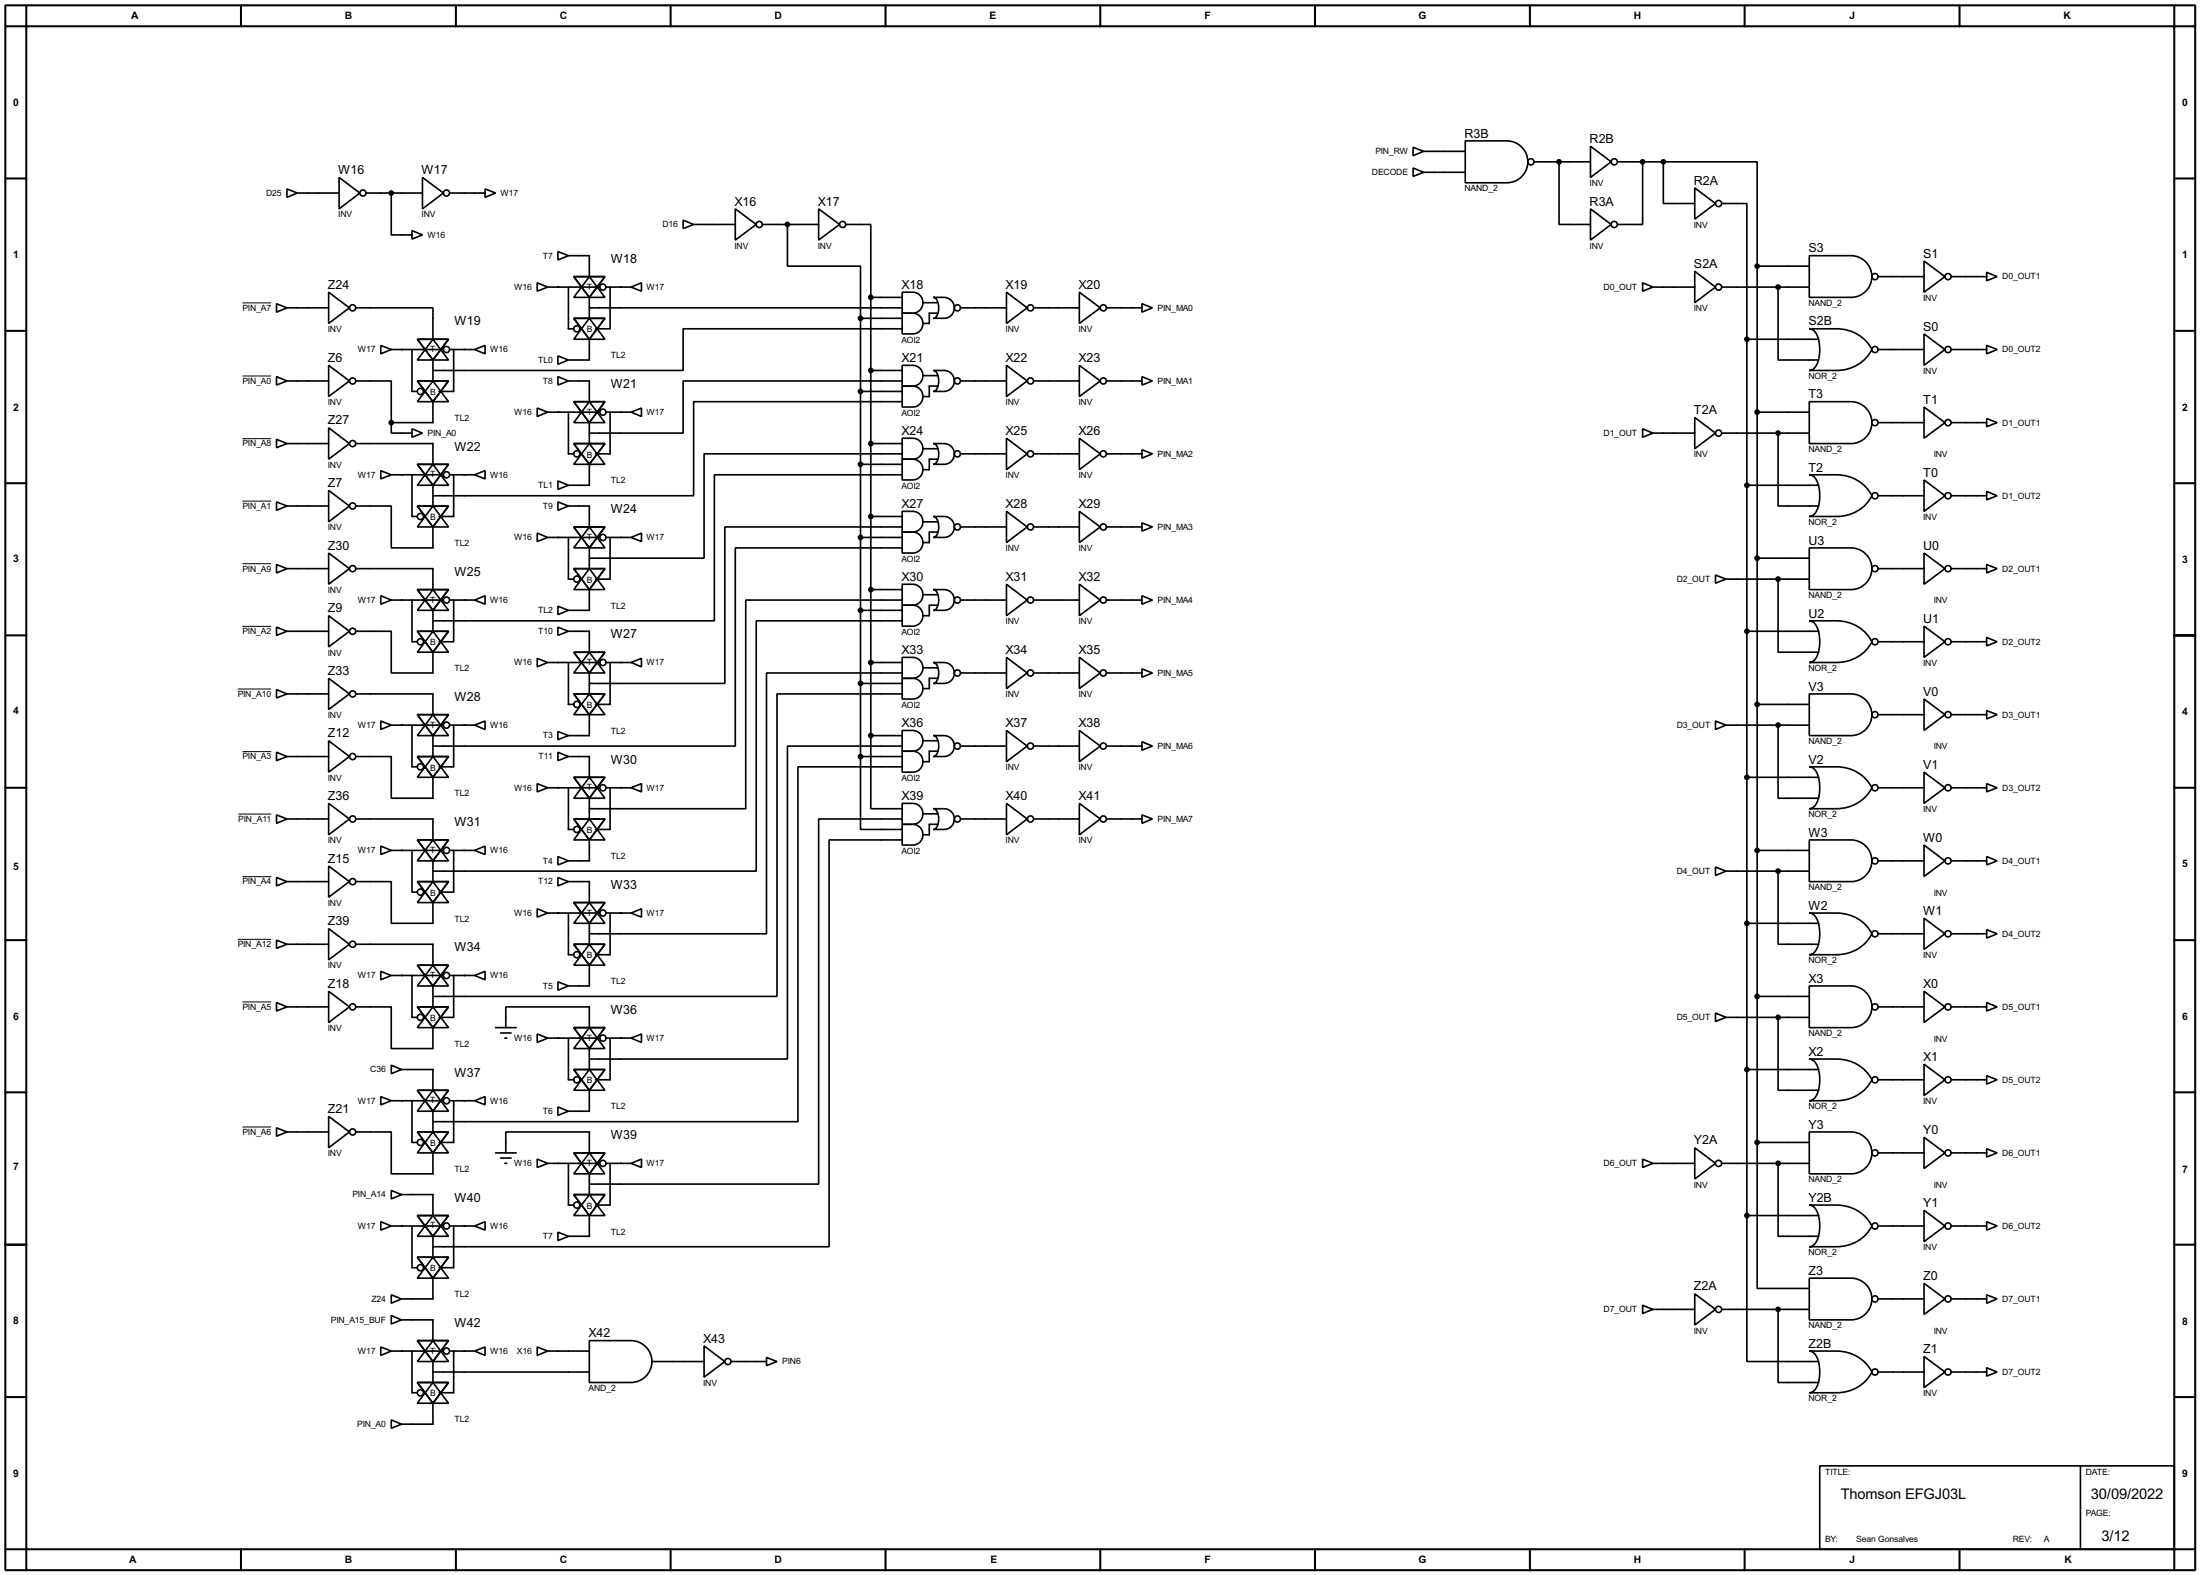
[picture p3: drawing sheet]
<svg xmlns="http://www.w3.org/2000/svg" width="536mm" height="383mm" viewBox="0 0 536 383" stroke-linecap="round" stroke-linejoin="round" font-family="sans-serif">
<g fill="none" stroke="#000" stroke-width=".5">
<path d="M1.3 1.3h533.4v381h-533.4zM6.4 6.4h523.2v370.8h-523.2zM6.4 1.3v5.1h-5.1M58.7 1.3v5.1M111.1 1.3v5.1M163.4 1.3v5.1M215.7 1.3v5.1M268 1.3v5.1M320.3 1.3v5.1M372.7 1.3v5.1M425 1.3v5.1M477.3 1.3v5.1"/>
<path d="M529.6 1.3v5.1h5.1M1.3 43.5h5.1M529.6 43.5h5.1M1.3 80.6h5.1M529.6 80.6h5.1M1.3 117.7h5.1M529.6 117.7h5.1M1.3 154.7h5.1M529.6 154.7h5.1M1.3 191.8h5.1M529.6 191.8h5.1M1.3 228.9h5.1"/>
<path d="M529.6 228.9h5.1M1.3 266h5.1M529.6 266h5.1M1.3 303.1h5.1M529.6 303.1h5.1M1.3 340.2h5.1M529.6 340.2h5.1M1.3 377.2h5.1v5.1M58.7 377.2v5.1M111.1 377.2v5.1M163.4 377.2v5.1M215.7 377.2v5.1"/>
<path d="M268 377.2v5.1M320.3 377.2v5.1M372.7 377.2v5.1M425 377.2v5.1M477.3 377.2v5.1M534.7 377.2h-5.1v5.1"/>
</g>
<g fill="none" stroke="#000" stroke-width=".4">
<path d="M344.2 35.9l2.6 1-2.6 1zM346.8 36.9h10.1M356.9 34.3h10.2a5.1 5.1 0 0 1 5.1 5.1 5.1 5.1 0 0 1-5.1 5.1h-10.2zM373.7 39.4h13.7M379.8 39.4v15.3h7.6M387.4 35.6l5.1 3.8-5.1 3.8zM394 39.4h11.2M400.1 39.4v15.3h-6.1M405.2 39.4v10.2h7.6M405.2 39.4h22.8v25.4M69.9 46l2.5 1-2.5 1.1zM72.4 47h10.2"/>
<path d="M82.6 43.2l5.1 3.8-5.1 3.9zM89.2 47h13.7M95.3 47v10.2h5.1M100.4 56.2l2.5 1-2.5 1zM102.9 43.2l5.1 3.8-5.1 3.9zM109.5 47h8.7M118.2 46l2.5 1-2.5 1.1zM166.4 53.6l2.6 1.1-2.6 1zM169 54.7h10.1M179.1 50.9l5.1 3.8-5.1 3.8zM185.7 54.7h13.7M191.8 54.7v10.1h17.8v12.7"/>
<path d="M199.4 50.9l5.1 3.8-5.1 3.8zM206 54.7h6.1v17.7M344.2 40.9l2.6 1.1-2.6 1zM346.8 42h10.1M387.4 50.9l5.1 3.8-5.1 3.8zM412.8 45.8l5.1 3.8-5.1 3.8zM419.4 49.6h6.1v33M67.4 74l2.5 1-2.5 1zM69.9 75h10.2M80.1 71.2l5 3.8-5 3.8zM86.7 75h18.8v7.6M130.9 68.9l2.5 1-2.5 1z"/>
<path d="M133.4 69.9h12.7M135.9 61.3l2.6 1-2.6 1zM138.5 62.3h5.1v5.1M138.5 69.9v10.2h1.3M139.8 67.4h7.6l-3.8 5zM139.8 77.5h7.6l-3.8 5.1zM143.6 67.4l3.8 5h-7.6zM143.6 77.5l3.8 5.1h-7.6zM143.6 75h76.2M143.6 72.4v5.1M147.6 69.9h6.1M148.6 69.9v10.2h-3.5"/>
<path d="M153.7 69.9l2.6-1v2zM209.6 77.5h10.2M209.6 77.5v106.7M212.1 72.4h7.7M212.1 72.4v106.7M219.8 71.2a5 5 0 0 1 4.1 .5 2.57 2.57 0 0 1 .8 2.8 2.57 2.57 0 0 1-2.4 1.8h-2.5zM219.8 76.3a5 5 0 0 1 4.1 .5 2.54 2.54 0 0 1 .8 2.8 2.54 2.54 0 0 1-2.4 1.7h-2.5zM224.8 73.7h3.6M227.4 72.4a5 5 0 0 1 4.1 .6 2.55 2.55 0 0 1 .8 2.8 2.55 2.55 0 0 1-2.4 1.7h-2.5a2.26 2.26 0 0 0 1.3-2.5 2.3 2.3 0 0 0-1.3-2.6zM228.4 76.3h-2v2.5h-1.6M234 75h11.2M245.2 71.2l5 3.8-5 3.8z"/>
<path d="M251.8 75h11.1M262.9 71.2l5.1 3.8-5.1 3.8zM269.5 75h8.7M278.2 74l2.5 1-2.5 1zM400.1 68.9l2.5 1-2.5 1zM402.6 69.9h10.2M412.8 66.1l5.1 3.8-5.1 3.8zM419.4 69.9h21.3M428 64.8h12.7M428 64.8v213.4M433.1 69.9v17.8h9.9M440.7 62.3h10.2a5.1 5.1 0 0 1 5.1 5 5.1 5.1 0 0 1-5.1 5.1h-10.2z"/>
<path d="M457.5 67.4h11.2M468.7 63.6l5.1 3.8-5.1 3.8zM475.3 67.4h8.6M483.9 66.3l2.6 1.1-2.6 1zM67.4 91.7l2.5 1.1-2.5 1zM69.9 92.8h10.2M80.1 89l5 3.8-5 3.8zM86.7 92.8h8.6v10.1M92.8 84.1l2.5 1-2.5 1.1zM95.3 85.1h12.7M100.4 85.1v10.2h1.3M101.7 82.6h7.6l-3.8 5.1z"/>
<path d="M101.7 92.8h7.6l-3.8 5zM105.5 82.6l3.8 5.1h-7.6zM105.5 92.8l3.8 5h-7.6zM105.5 97.8v5.1h-10.2M105.5 87.7v5.1M109.5 85.1h6.1M110.5 85.1v10.2h-3.5M115.6 85.1l2.6-1v2.1zM130.9 99.4l2.5 1-2.5 1zM135.9 86.7l2.6 1-2.6 1zM135.9 91.7l2.6 1.1-2.6 1zM138.5 92.8h5.1v5"/>
<path d="M139.8 97.8h7.6l-3.8 5.1zM143.6 97.8l3.8 5.1h-7.6zM143.6 82.6v5.1h-5.1M209.6 95.3h10.2M212.1 90.2h7.7M219.8 89a5 5 0 0 1 4.1 .5 2.54 2.54 0 0 1 .8 2.8 2.54 2.54 0 0 1-2.4 1.7h-2.5zM219.8 94a5 5 0 0 1 4.1 .5 2.57 2.57 0 0 1 .8 2.9 2.57 2.57 0 0 1-2.4 1.7h-2.5zM219.8 97.8h-50.8v22.9h-63.5M219.8 80.1h-53.4v10.1h-60.9M219.8 92.8h-53.4v12.7h-22.8M224.8 91.5h3.6M227.4 90.2a5.1 5.1 0 0 1 4.1 .5 2.57 2.57 0 0 1 .8 2.9 2.57 2.57 0 0 1-2.4 1.7h-2.5a2.3 2.3 0 0 0 1.3-2.5 2.26 2.26 0 0 0-1.3-2.6z"/>
<path d="M228.4 94h-2v2.6h-1.6M234 92.8h11.2M245.2 89l5 3.8-5 3.8zM251.8 92.8h11.1M262.9 89l5.1 3.8-5.1 3.8zM269.5 92.8h8.7M278.2 91.7l2.5 1.1-2.5 1zM425.5 82.6h17.5M425.5 82.6v213.4M440.7 80.1h6.6a9.5 9.5 0 0 1 8.7 5 9.5 9.5 0 0 1-8.7 5.1h-6.6a3.2 3.2 0 0 0 2.4-3.1 7.7 7.7 0 0 0-1.3-6.6zM440.7 97.8h10.2a5.1 5.1 0 0 1 5.1 5.1 5.1 5.1 0 0 1-5.1 5.1h-10.2zM457.5 85.1h11.2"/>
<path d="M468.7 81.3l5.1 3.8-5.1 3.9zM468.7 99.1l5.1 3.8-5.1 3.8zM475.3 85.1h8.6M483.9 84.1l2.6 1-2.6 1.1zM67.4 107l2.5 1-2.5 1zM69.9 108h10.2M80.1 104.2l5 3.8-5 3.8zM80.1 119.4l5 3.8-5 3.9zM86.7 108h18.8v5.1M92.8 114.6l2.5 1-2.5 1zM95.3 102.9v2.6h5.1M95.3 115.6h12.7"/>
<path d="M100.4 104.4l2.5 1.1-2.5 1zM100.4 115.6v10.2h1.3M101.7 113.1h7.6l-3.8 5.1zM105.5 113.1l3.8 5.1h-7.6zM105.5 118.2v5M109.5 115.6h6.1M110.5 115.6v10.2h-3.5M115.6 115.6l2.6-1v2zM133.4 100.4h12.7M135.9 117.1l2.6 1.1-2.6 1zM138.5 100.4v10.1h1.3M139.8 108h7.6l-3.8 5.1z"/>
<path d="M143.6 108l3.8 5.1h-7.6zM143.6 113.1v5.1h-5.1M143.6 102.9v5.1M147.6 100.4h6.1M148.6 100.4v10.1h-3.5M153.7 100.4l2.6-1v2zM209.6 113.1h10.2M212.1 108h7.7M219.8 106.7a5 5 0 0 1 4.1 .5 2.57 2.57 0 0 1 .8 2.9 2.57 2.57 0 0 1-2.4 1.7h-2.5zM219.8 111.8a5 5 0 0 1 4.1 .5 2.53 2.53 0 0 1 .8 2.9 2.53 2.53 0 0 1-2.4 1.7h-2.5zM219.8 115.6h-45.8v35.6h-68.5M219.8 110.5h-48.3v25.4h-27.9"/>
<path d="M224.8 109.3h3.6M227.4 108a5.2 5.2 0 0 1 4.1 .5 2.54 2.54 0 0 1 .8 2.9 2.54 2.54 0 0 1-2.4 1.7h-2.5a2.26 2.26 0 0 0 1.3-2.6 2.23 2.23 0 0 0-1.3-2.5zM228.4 111.8h-2v2.6h-1.6M234 110.5h11.2M245.2 106.7l5 3.8-5 3.9zM251.8 110.5h11.1M262.9 106.7l5.1 3.8-5.1 3.9zM269.5 110.5h8.7M278.2 109.5l2.5 1-2.5 1.1zM400.1 104.4l2.5 1.1-2.5 1zM402.6 105.5h10.2M412.8 101.7l5.1 3.8-5.1 3.8z"/>
<path d="M419.4 105.5h21.3M425.5 118.2h17.5M428 100.4h12.7M433.1 105.5v17.7h9.9M440.7 115.6h6.6a9.5 9.5 0 0 1 8.7 5.1 9.5 9.5 0 0 1-8.7 5.1h-6.6a3.2 3.2 0 0 0 2.4-3.2 7.8 7.8 0 0 0-1.3-6.6zM457.5 102.9h11.2M468.7 116.9l5.1 3.8-5.1 3.8zM475.3 102.9h8.6M483.9 101.9l2.6 1-2.6 1zM483.9 119.7l2.6 1-2.6 1zM67.4 137.5l2.5 1-2.5 1zM67.4 122.2l2.5 1-2.5 1.1z"/>
<path d="M69.9 138.5h10.2M69.9 123.2h10.2M80.1 134.7l5 3.8-5 3.8zM86.7 123.2h8.6v10.2h10.2v-5.1M86.7 138.5h18.8v5.1M101.7 123.2h7.6l-3.8 5.1zM105.5 123.2l3.8 5.1h-7.6zM130.9 129.8l2.5 1.1-2.5 1zM133.4 130.9h12.7M135.9 122.2l2.6 1-2.6 1.1zM138.5 123.2h5.1v5.1M138.5 130.9v10.1h1.3"/>
<path d="M139.8 128.3h7.6l-3.8 5.1zM139.8 138.5h7.6l-3.8 5.1zM143.6 128.3l3.8 5.1h-7.6zM143.6 138.5l3.8 5.1h-7.6zM143.6 133.4v5.1M147.6 130.9h6.1M148.6 130.9v10.1h-3.5M153.7 130.9l2.6-1.1v2.1zM209.6 130.9h10.2M212.1 125.8h7.7M219.8 124.5a5 5 0 0 1 4.1 .5 2.53 2.53 0 0 1 .8 2.9 2.53 2.53 0 0 1-2.4 1.7h-2.5zM219.8 129.6a4.9 4.9 0 0 1 4.1 .5 2.56 2.56 0 0 1 .8 2.8 2.56 2.56 0 0 1-2.4 1.8h-2.5z"/>
<path d="M219.8 133.4h-40.7v48.3h-73.6M219.8 128.3h-43.2v38.1h-33M224.8 127.1h3.6M227.4 125.8a5.1 5.1 0 0 1 4.1 .5 2.56 2.56 0 0 1 .8 2.8 2.56 2.56 0 0 1-2.4 1.8h-2.5a2.26 2.26 0 0 0 1.3-2.6 2.26 2.26 0 0 0-1.3-2.5zM228.4 129.6h-2v2.5h-1.6M234 128.3h11.2M245.2 124.5l5 3.8-5 3.8zM251.8 128.3h11.1M262.9 124.5l5.1 3.8-5.1 3.8zM269.5 128.3h8.7M278.2 127.3l2.5 1-2.5 1zM428 135.9h12.7"/>
<path d="M440.7 133.4h10.2a5.1 5.1 0 0 1 5.1 5.1 5.1 5.1 0 0 1-5.1 5.1h-10.2zM457.5 120.7h11.2M457.5 138.5h11.2M468.7 134.7l5.1 3.8-5.1 3.8zM475.3 120.7h8.6M475.3 138.5h8.6M483.9 137.5l2.6 1-2.6 1zM67.4 152.7l2.5 1-2.5 1zM69.9 153.7h10.2M80.1 149.9l5 3.8-5 3.8zM86.7 153.7h8.6v10.2h10.2v-5.1M92.8 145.1l2.5 1-2.5 1z"/>
<path d="M95.3 146.1h12.7M100.4 146.1v10.2h1.3M101.7 143.6h7.6l-3.8 5zM101.7 153.7h7.6l-3.8 5.1zM105.5 143.6l3.8 5h-7.6zM105.5 153.7l3.8 5.1h-7.6zM105.5 148.6v5.1M109.5 146.1h6.1M110.5 146.1v10.2h-3.5M115.6 146.1l2.6-1v2zM135.9 147.6l2.6 1-2.6 1.1zM135.9 152.7l2.6 1-2.6 1z"/>
<path d="M138.5 153.7h5.1v5.1M139.8 158.8h7.6l-3.8 5.1zM143.6 158.8l3.8 5.1h-7.6zM143.6 143.6v5h-5.1M209.6 148.6h10.2M212.1 143.6h7.7M219.8 142.3a4.9 4.9 0 0 1 4.1 .5 2.56 2.56 0 0 1 .8 2.8 2.56 2.56 0 0 1-2.4 1.8h-2.5zM219.8 147.4a5 5 0 0 1 4.1 .5 2.57 2.57 0 0 1 .8 2.8 2.57 2.57 0 0 1-2.4 1.8h-2.5zM219.8 151.2h-35.6v60.9h-78.7M219.8 146.1h-38.1v50.8h-38.1M224.8 144.8h3.6M227.4 143.6a5.1 5.1 0 0 1 4.1 .5 2.53 2.53 0 0 1 .8 2.8 2.53 2.53 0 0 1-2.4 1.7h-2.5a2.23 2.23 0 0 0 1.3-2.5 2.26 2.26 0 0 0-1.3-2.5z"/>
<path d="M228.4 147.4h-2v2.5h-1.6M234 146.1h11.2M245.2 142.3l5 3.8-5 3.8zM251.8 146.1h11.1M262.9 142.3l5.1 3.8-5.1 3.8zM269.5 146.1h8.7M278.2 145.1l2.5 1-2.5 1zM417.9 140l2.5 1-2.5 1zM420.4 141h20.3M425.5 153.7h17.5M433.1 141v17.8h9.9M440.7 151.2h6.6a9.5 9.5 0 0 1 8.7 5.1 9.5 9.5 0 0 1-8.7 5h-6.6a3.1 3.1 0 0 0 2.4-3.1 7.8 7.8 0 0 0-1.3-6.6z"/>
<path d="M457.5 156.3h11.2M468.7 152.5l5.1 3.8-5.1 3.8zM475.3 156.3h8.6M483.9 155.2l2.6 1.1-2.6 1zM67.4 167.9l2.5 1.1-2.5 1zM69.9 169h10.2M80.1 165.2l5 3.8-5 3.8zM86.7 169h18.8v5M92.8 175.6l2.5 1-2.5 1zM95.3 176.6h12.7M100.4 176.6v10.1h1.3M101.7 174h7.6l-3.8 5.1z"/>
<path d="M105.5 174l3.8 5.1h-7.6zM105.5 179.1v5.1M109.5 176.6h6.1M110.5 176.6v10.1h-3.5M115.6 176.6l2.6-1v2zM130.9 160.3l2.5 1-2.5 1.1zM133.4 161.3h12.7M135.9 178.1l2.6 1-2.6 1zM138.5 161.3v10.2h1.3M139.8 169h7.6l-3.8 5zM143.6 169l3.8 5h-7.6zM143.6 174v5.1h-5.1"/>
<path d="M143.6 163.9v5.1M147.6 161.3h6.1M148.6 161.3v10.2h-3.5M153.7 161.3l2.6-1v2.1zM209.6 166.4h10.2M212.1 179.1v17.8h7.7M212.1 161.3h7.7M212.1 179.1h7.7M219.8 160.1a5 5 0 0 1 4.1 .5 2.57 2.57 0 0 1 .8 2.8 2.57 2.57 0 0 1-2.4 1.8h-2.5zM219.8 165.2a5 5 0 0 1 4.1 .5 2.54 2.54 0 0 1 .8 2.8 2.54 2.54 0 0 1-2.4 1.7h-2.5zM219.8 177.9a5 5 0 0 1 4.1 .5 2.54 2.54 0 0 1 .8 2.8 2.54 2.54 0 0 1-2.4 1.7h-2.5zM219.8 169h-30.5v73.6h-83.8"/>
<path d="M219.8 163.9h-33.1v63.5h-43.1M224.8 162.6h3.6M227.4 161.3a5 5 0 0 1 4.1 .6 2.55 2.55 0 0 1 .8 2.8 2.55 2.55 0 0 1-2.4 1.7h-2.5a2.26 2.26 0 0 0 1.3-2.5 2.3 2.3 0 0 0-1.3-2.6zM227.4 179.1a5.1 5.1 0 0 1 4.1 .5 2.57 2.57 0 0 1 .8 2.9 2.57 2.57 0 0 1-2.4 1.7h-2.5a2.3 2.3 0 0 0 1.3-2.5 2.26 2.26 0 0 0-1.3-2.6zM228.4 165.2h-2v2.5h-1.6M234 163.9h11.2M245.2 160.1l5 3.8-5 3.8zM245.2 177.9l5 3.8-5 3.8zM251.8 163.9h11.1M262.9 160.1l5.1 3.8-5.1 3.8zM262.9 177.9l5.1 3.8-5.1 3.8zM269.5 163.9h8.7"/>
<path d="M278.2 162.9l2.5 1-2.5 1zM417.9 175.6l2.5 1-2.5 1zM420.4 176.6h20.3M428 171.5h12.7M433.1 176.6v17.8h9.9M440.7 169h10.2a5.1 5.1 0 0 1 5.1 5 5.1 5.1 0 0 1-5.1 5.1h-10.2zM457.5 174h11.2M468.7 170.2l5.1 3.8-5.1 3.9zM475.3 174h8.6M483.9 173l2.6 1-2.6 1.1zM67.4 198.4l2.5 1-2.5 1.1zM67.4 183.2l2.5 1-2.5 1z"/>
<path d="M69.9 199.4h10.2M69.9 184.2h10.2M80.1 195.6l5 3.8-5 3.9zM80.1 180.4l5 3.8-5 3.8zM86.7 184.2h8.6v10.2h10.2v-5.1M86.7 199.4h18.8v5.1M101.7 184.2h7.6l-3.8 5.1zM105.5 184.2l3.8 5.1h-7.6zM130.9 190.8l2.5 1-2.5 1zM133.4 191.8h12.7M135.9 183.2l2.6 1-2.6 1zM138.5 184.2h5.1v5.1"/>
<path d="M138.5 191.8v10.2h1.3M139.8 189.3h7.6l-3.8 5.1zM139.8 199.4h7.6l-3.8 5.1zM143.6 189.3l3.8 5.1h-7.6zM143.6 199.4l3.8 5.1h-7.6zM143.6 194.4v5M147.6 191.8h6.1M148.6 191.8v10.2h-3.5M153.7 191.8l2.6-1v2zM209.6 184.2v17.8h10.2M209.6 184.2h10.2M219.8 182.9a5 5 0 0 1 4.1 .5 2.57 2.57 0 0 1 .8 2.9 2.57 2.57 0 0 1-2.4 1.7h-2.5z"/>
<path d="M219.8 195.6a5 5 0 0 1 4.1 .5 2.57 2.57 0 0 1 .8 2.9 2.57 2.57 0 0 1-2.4 1.7h-2.5zM219.8 186.7h-25.4v86.4h-88.9M219.8 181.7h-28v76.2h-48.2M219.8 199.4h-20.4v88.9h-55.8M224.8 180.4h3.6M224.8 198.2h3.6M227.4 196.9a5.2 5.2 0 0 1 4.1 .5 2.54 2.54 0 0 1 .8 2.9 2.54 2.54 0 0 1-2.4 1.7h-2.5a2.26 2.26 0 0 0 1.3-2.6 2.23 2.23 0 0 0-1.3-2.5zM228.4 182.9h-2v2.6h-1.6M234 181.7h11.2M234 199.4h11.2M245.2 195.6l5 3.8-5 3.9zM251.8 181.7h11.1"/>
<path d="M251.8 199.4h11.1M262.9 195.6l5.1 3.8-5.1 3.9zM269.5 181.7h8.7M269.5 199.4h8.7M278.2 180.6l2.5 1.1-2.5 1zM278.2 198.4l2.5 1-2.5 1.1zM425.5 189.3h17.5M440.7 186.7h6.6a9.5 9.5 0 0 1 8.7 5.1 9.5 9.5 0 0 1-8.7 5.1h-6.6a3.2 3.2 0 0 0 2.4-3.1 7.8 7.8 0 0 0-1.3-6.7zM457.5 191.8h11.2M468.7 188l5.1 3.8-5.1 3.8zM475.3 191.8h8.6M483.9 190.8l2.6 1-2.6 1z"/>
<path d="M67.4 213.7l2.5 1-2.5 1zM69.9 214.7h10.2M80.1 210.9l5 3.8-5 3.8zM86.7 214.7h8.6v10.1h10.2v-5M92.8 206l2.5 1.1-2.5 1zM95.3 207.1h12.7M100.4 207.1v10.1h1.3M101.7 204.5h7.6l-3.8 5.1zM101.7 214.7h7.6l-3.8 5.1zM105.5 204.5l3.8 5.1h-7.6zM105.5 214.7l3.8 5.1h-7.6zM105.5 209.6v5.1"/>
<path d="M109.5 207.1h6.1M110.5 207.1v10.1h-3.5M115.6 207.1l2.6-1.1v2.1zM135.9 208.6l2.6 1-2.6 1zM135.9 213.7l2.6 1-2.6 1zM138.5 214.7h5.1v5.1M139.8 219.8h7.6l-3.8 5zM143.6 219.8l3.8 5h-7.6zM143.6 204.5v5.1h-5.1M219.8 200.7a5 5 0 0 1 4.1 .5 2.53 2.53 0 0 1 .8 2.9 2.53 2.53 0 0 1-2.4 1.7h-2.5zM219.8 204.5h-17.8v99.1h-96.5M228.4 200.7h-2v2.6h-1.6"/>
<path d="M417.9 211.1l2.5 1-2.5 1.1zM420.4 212.1h20.3M428 207.1h12.7M433.1 212.1v17.8h9.9M440.7 204.5h10.2a5.1 5.1 0 0 1 5.1 5.1 5.1 5.1 0 0 1-5.1 5.1h-10.2zM457.5 209.6h11.2M468.7 205.8l5.1 3.8-5.1 3.8zM475.3 209.6h8.6M483.9 208.6l2.6 1-2.6 1zM67.4 228.9l2.5 1-2.5 1zM69.9 229.9h10.2M80.1 226.1l5 3.8-5 3.8z"/>
<path d="M86.7 229.9h18.8v5.1M92.8 236.5l2.5 1-2.5 1.1zM95.3 237.5h12.7M100.4 237.5v10.2h1.3M101.7 235h7.6l-3.8 5.1zM105.5 235l3.8 5.1h-7.6zM109.5 237.5h6.1M110.5 237.5v10.2h-3.5M115.6 237.5l2.6-1v2.1zM130.9 221.3l2.5 1-2.5 1zM133.4 222.3h12.7M135.9 239.1l2.6 1-2.6 1z"/>
<path d="M138.5 222.3v10.2h1.3M139.8 229.9h7.6l-3.8 5.1zM143.6 229.9l3.8 5.1h-7.6zM143.6 235v5.1h-5.1M143.6 224.8v5.1M147.6 222.3h6.1M148.6 222.3v10.2h-3.5M153.7 222.3l2.6-1v2zM425.5 224.8h17.5M440.7 222.3h6.6a9.5 9.5 0 0 1 8.7 5.1 9.5 9.5 0 0 1-8.7 5.1h-6.6a3.2 3.2 0 0 0 2.4-3.2 7.7 7.7 0 0 0-1.3-6.6zM457.5 227.4h11.2M468.7 223.6l5.1 3.8-5.1 3.8z"/>
<path d="M475.3 227.4h8.6M483.9 226.4l2.6 1-2.6 1zM67.4 244.1l2.5 1.1-2.5 1zM69.9 245.2h10.2M80.1 241.4l5 3.8-5 3.8zM86.7 245.2h8.6v10.1h10.2v-5.1M95.3 259.4l2.5 1-2.5 1zM101.7 245.2h7.6l-3.8 5zM105.5 245.2l3.8 5h-7.6zM105.5 240.1v5.1M120.7 250.2h5.1M122 251.5h2.5"/>
<path d="M123 252.8h.5M123.2 250.2v-5h20.4v5M130.9 251.8l2.5 1-2.5 1zM133.4 252.8h12.7M138.5 252.8v10.1h1.3M139.8 250.2h7.6l-3.8 5.1zM143.6 250.2l3.8 5.1h-7.6zM143.6 255.3v5.1M147.6 252.8h6.1M148.6 252.8v10.1h-3.5M153.7 252.8l2.6-1v2zM417.9 246.7l2.5 1-2.5 1z"/>
<path d="M420.4 247.7h20.3M428 242.6h12.7M433.1 247.7v17.8h9.9M440.7 257.9h6.6a9.5 9.5 0 0 1 8.7 5 9.5 9.5 0 0 1-8.7 5.1h-6.6a3.2 3.2 0 0 0 2.4-3.1 7.7 7.7 0 0 0-1.3-6.6zM440.7 240.1h10.2a5.1 5.1 0 0 1 5.1 5 5.1 5.1 0 0 1-5.1 5.1h-10.2zM457.5 245.2h11.2M468.7 241.4l5.1 3.8-5.1 3.8zM468.7 259.1l5.1 3.8-5.1 3.9zM475.3 245.2h8.6M483.9 244.1l2.6 1.1-2.6 1zM67.4 274.6l2.5 1-2.5 1.1zM69.9 275.6h10.2"/>
<path d="M80.1 271.8l5 3.8-5 3.9zM86.7 275.6h8.6v10.2h10.2v-5.1M92.8 267l2.5 1-2.5 1zM95.3 268h12.7M97.8 260.4h7.7v5.1M100.4 268v10.2h1.3M101.7 265.5h7.6l-3.8 5.1zM101.7 275.6h7.6l-3.8 5.1zM105.5 265.5l3.8 5.1h-7.6zM105.5 275.6l3.8 5.1h-7.6zM105.5 270.6v5M109.5 268h6.1"/>
<path d="M110.5 268v10.2h-3.5M115.6 268l2.6-1v2zM135.9 269.5l2.6 1.1-2.6 1zM139.8 260.4h7.6l-3.8 5.1zM143.6 260.4l3.8 5.1h-7.6zM143.6 265.5v5.1h-5.1M412.8 279.5l5.1 3.8-5.1 3.8zM425.5 260.4h17.5M428 278.2v35.5h12.7M428 278.2h12.7M440.7 275.6h10.2a5.1 5.1 0 0 1 5.1 5.1 5.1 5.1 0 0 1-5.1 5.1h-10.2zM457.5 262.9h11.2"/>
<path d="M468.7 276.9l5.1 3.8-5.1 3.8zM475.3 262.9h8.6M483.9 261.9l2.6 1-2.6 1.1zM483.9 279.7l2.6 1-2.6 1zM92.8 297.5l2.5 1-2.5 1zM95.3 289.9l2.5 1-2.5 1zM95.3 298.5h12.7M97.8 290.9h7.7v5.1M100.4 298.5v10.2h1.3M101.7 296h7.6l-3.8 5zM105.5 296l3.8 5h-7.6zM109.5 298.5h6.1"/>
<path d="M110.5 298.5v10.2h-3.5M115.6 298.5l2.6-1v2zM120.7 280.7h5.1M122 282h2.5M123 283.3h.5M123.2 280.7v-5.1h20.4v5.1M130.9 282.2l2.5 1.1-2.5 1zM133.4 283.3h12.7M138.5 283.3v10.1h1.3M139.8 280.7h7.6l-3.8 5.1zM139.8 290.9h7.6l-3.8 5.1zM143.6 280.7l3.8 5.1h-7.6z"/>
<path d="M143.6 290.9l3.8 5.1h-7.6zM143.6 296v5h-5.1M143.6 285.8v5.1M147.6 283.3h6.1M148.6 283.3v10.1h-3.5M153.7 283.3l2.6-1.1v2.1zM400.1 282.2l2.5 1.1-2.5 1zM402.6 283.3h10.2M419.4 283.3h21.3M425.5 296v35.5h17.5M425.5 296h17.5M433.1 283.3v17.7h9.9"/>
<path d="M440.7 293.4h6.6a9.5 9.5 0 0 1 8.7 5.1 9.5 9.5 0 0 1-8.7 5.1h-6.6a3.2 3.2 0 0 0 2.4-3.2 7.8 7.8 0 0 0-1.3-6.6zM457.5 280.7h11.2M457.5 298.5h11.2M468.7 294.7l5.1 3.8-5.1 3.8zM475.3 280.7h8.6M475.3 298.5h8.6M483.9 297.5l2.6 1-2.6 1zM95.3 315.3l2.5 1-2.5 1zM101.7 306.1h7.6l-3.8 5.1zM105.5 306.1l3.8 5.1h-7.6zM105.5 311.2v5.1h-7.7M105.5 301v5.1"/>
<path d="M135.9 300l2.6 1-2.6 1.1zM400.1 317.8l2.5 1-2.5 1zM402.6 318.8h10.2M412.8 315l5.1 3.8-5.1 3.8zM419.4 318.8h21.3M433.1 318.8v17.8h9.9M440.7 311.2h10.2a5.1 5.1 0 0 1 5.1 5.1 5.1 5.1 0 0 1-5.1 5.1h-10.2zM457.5 316.3h11.2M468.7 312.5l5.1 3.8-5.1 3.8zM475.3 316.3h8.6M483.9 315.3l2.6 1-2.6 1zM92.8 328l2.5 1-2.5 1z"/>
<path d="M95.3 320.3l2.5 1.1-2.5 1zM95.3 329h12.7M97.8 321.4h7.7v5M100.4 329v10.1h1.3M101.7 326.4h7.6l-3.8 5.1zM101.7 336.6h7.6l-3.8 5.1zM105.5 326.4l3.8 5.1h-7.6zM105.5 336.6l3.8 5.1h-7.6zM105.5 334.1h38.1M105.5 331.5v5.1M109.5 329h6.1M110.5 329v10.1h-3.5"/>
<path d="M115.6 329l2.6-1v2zM130.9 328l2.5 1-2.5 1zM133.4 329h10.2M143.6 326.4h10.1a5.1 5.1 0 0 1 5.1 5.1 5.1 5.1 0 0 1-5.1 5.1h-10.1zM158.8 331.5h12.7M171.5 327.7l5.1 3.8-5.1 3.8zM178.1 331.5h8.6M186.7 330.5l2.6 1-2.6 1zM440.7 329h6.6a9.5 9.5 0 0 1 8.7 5.1 9.5 9.5 0 0 1-8.7 5h-6.6a3.1 3.1 0 0 0 2.4-3.1 7.8 7.8 0 0 0-1.3-6.6zM457.5 334.1h11.2M468.7 330.3l5.1 3.8-5.1 3.8zM475.3 334.1h8.6"/>
<path d="M483.9 333l2.6 1.1-2.6 1zM95.3 345.7l2.5 1.1-2.5 1zM105.5 341.7v5.1h-7.7M443.3 356.9h86.3v20.3h-86.3zM506.8 356.9v20.3"/>
<circle cx="372.9" cy="39.4" r=".75"/>
<circle cx="393.2" cy="39.4" r=".75"/>
<circle cx="88.4" cy="47" r=".75"/>
<circle cx="108.7" cy="47" r=".75"/>
<circle cx="184.9" cy="54.7" r=".75"/>
<circle cx="205.2" cy="54.7" r=".75"/>
<circle cx="393.2" cy="54.7" r=".75"/>
<circle cx="418.6" cy="49.6" r=".75"/>
<circle cx="85.9" cy="75" r=".75"/>
<circle cx="146.8" cy="69.9" r=".75"/>
<circle cx="233.2" cy="75" r=".75"/>
<circle cx="251" cy="75" r=".75"/>
<circle cx="268.7" cy="75" r=".75"/>
<circle cx="418.6" cy="69.9" r=".75"/>
<circle cx="456.7" cy="67.4" r=".75"/>
<circle cx="474.5" cy="67.4" r=".75"/>
<circle cx="85.9" cy="92.8" r=".75"/>
<circle cx="102.4" cy="95.3" r=".75"/>
<circle cx="108.7" cy="85.1" r=".75"/>
<circle cx="140.5" cy="80.1" r=".75"/>
<circle cx="233.2" cy="92.8" r=".75"/>
<circle cx="251" cy="92.8" r=".75"/>
<circle cx="268.7" cy="92.8" r=".75"/>
<circle cx="456.7" cy="85.1" r=".75"/>
<circle cx="474.5" cy="85.1" r=".75"/>
<circle cx="85.9" cy="108" r=".75"/>
<circle cx="108.7" cy="115.6" r=".75"/>
<circle cx="140.5" cy="110.5" r=".75"/>
<circle cx="146.8" cy="100.4" r=".75"/>
<circle cx="233.2" cy="110.5" r=".75"/>
<circle cx="251" cy="110.5" r=".75"/>
<circle cx="268.7" cy="110.5" r=".75"/>
<circle cx="418.6" cy="105.5" r=".75"/>
<circle cx="456.7" cy="102.9" r=".75"/>
<circle cx="474.5" cy="102.9" r=".75"/>
<circle cx="85.9" cy="123.2" r=".75"/>
<circle cx="85.9" cy="138.5" r=".75"/>
<circle cx="102.4" cy="125.8" r=".75"/>
<circle cx="146.8" cy="130.9" r=".75"/>
<circle cx="233.2" cy="128.3" r=".75"/>
<circle cx="251" cy="128.3" r=".75"/>
<circle cx="268.7" cy="128.3" r=".75"/>
<circle cx="456.7" cy="120.7" r=".75"/>
<circle cx="456.7" cy="138.5" r=".75"/>
<circle cx="474.5" cy="138.5" r=".75"/>
<circle cx="474.5" cy="120.7" r=".75"/>
<circle cx="85.9" cy="153.7" r=".75"/>
<circle cx="102.4" cy="156.3" r=".75"/>
<circle cx="108.7" cy="146.1" r=".75"/>
<circle cx="140.5" cy="141" r=".75"/>
<circle cx="233.2" cy="146.1" r=".75"/>
<circle cx="251" cy="146.1" r=".75"/>
<circle cx="268.7" cy="146.1" r=".75"/>
<circle cx="456.7" cy="156.3" r=".75"/>
<circle cx="474.5" cy="156.3" r=".75"/>
<circle cx="85.9" cy="169" r=".75"/>
<circle cx="108.7" cy="176.6" r=".75"/>
<circle cx="140.5" cy="171.5" r=".75"/>
<circle cx="146.8" cy="161.3" r=".75"/>
<circle cx="233.2" cy="163.9" r=".75"/>
<circle cx="251" cy="163.9" r=".75"/>
<circle cx="268.7" cy="163.9" r=".75"/>
<circle cx="456.7" cy="174" r=".75"/>
<circle cx="474.5" cy="174" r=".75"/>
<circle cx="85.9" cy="184.2" r=".75"/>
<circle cx="85.9" cy="199.4" r=".75"/>
<circle cx="102.4" cy="186.7" r=".75"/>
<circle cx="146.8" cy="191.8" r=".75"/>
<circle cx="233.2" cy="199.4" r=".75"/>
<circle cx="233.2" cy="181.7" r=".75"/>
<circle cx="251" cy="199.4" r=".75"/>
<circle cx="251" cy="181.7" r=".75"/>
<circle cx="268.7" cy="181.7" r=".75"/>
<circle cx="268.7" cy="199.4" r=".75"/>
<circle cx="456.7" cy="191.8" r=".75"/>
<circle cx="474.5" cy="191.8" r=".75"/>
<circle cx="85.9" cy="214.7" r=".75"/>
<circle cx="102.4" cy="217.2" r=".75"/>
<circle cx="108.7" cy="207.1" r=".75"/>
<circle cx="140.5" cy="202" r=".75"/>
<circle cx="456.7" cy="209.6" r=".75"/>
<circle cx="474.5" cy="209.6" r=".75"/>
<circle cx="85.9" cy="229.9" r=".75"/>
<circle cx="108.7" cy="237.5" r=".75"/>
<circle cx="140.5" cy="232.5" r=".75"/>
<circle cx="146.8" cy="222.3" r=".75"/>
<circle cx="456.7" cy="227.4" r=".75"/>
<circle cx="474.5" cy="227.4" r=".75"/>
<circle cx="85.9" cy="245.2" r=".75"/>
<circle cx="102.4" cy="247.7" r=".75"/>
<circle cx="146.8" cy="252.8" r=".75"/>
<circle cx="456.7" cy="245.2" r=".75"/>
<circle cx="474.5" cy="245.2" r=".75"/>
<circle cx="85.9" cy="275.6" r=".75"/>
<circle cx="102.4" cy="278.2" r=".75"/>
<circle cx="108.7" cy="268" r=".75"/>
<circle cx="140.5" cy="262.9" r=".75"/>
<circle cx="456.7" cy="262.9" r=".75"/>
<circle cx="474.5" cy="262.9" r=".75"/>
<circle cx="108.7" cy="298.5" r=".75"/>
<circle cx="140.5" cy="293.4" r=".75"/>
<circle cx="146.8" cy="283.3" r=".75"/>
<circle cx="418.6" cy="283.3" r=".75"/>
<circle cx="456.7" cy="280.7" r=".75"/>
<circle cx="456.7" cy="298.5" r=".75"/>
<circle cx="474.5" cy="280.7" r=".75"/>
<circle cx="474.5" cy="298.5" r=".75"/>
<circle cx="102.4" cy="308.7" r=".75"/>
<circle cx="418.6" cy="318.8" r=".75"/>
<circle cx="456.7" cy="316.3" r=".75"/>
<circle cx="474.5" cy="316.3" r=".75"/>
<circle cx="102.4" cy="339.1" r=".75"/>
<circle cx="108.7" cy="329" r=".75"/>
<circle cx="177.3" cy="331.5" r=".75"/>
<circle cx="456.7" cy="334.1" r=".75"/>
<circle cx="474.5" cy="334.1" r=".75"/>
</g>
<g fill="#000">
<circle cx="135.9" cy="69.9" r=".2"/>
<circle cx="151.2" cy="69.9" r=".2"/>
<circle cx="97.8" cy="85.1" r=".2"/>
<circle cx="113.1" cy="85.1" r=".2"/>
<circle cx="97.8" cy="115.6" r=".2"/>
<circle cx="113.1" cy="115.6" r=".2"/>
<circle cx="135.9" cy="100.4" r=".2"/>
<circle cx="151.2" cy="100.4" r=".2"/>
<circle cx="135.9" cy="130.9" r=".2"/>
<circle cx="151.2" cy="130.9" r=".2"/>
<circle cx="97.8" cy="146.1" r=".2"/>
<circle cx="113.1" cy="146.1" r=".2"/>
<circle cx="97.8" cy="176.6" r=".2"/>
<circle cx="113.1" cy="176.6" r=".2"/>
<circle cx="135.9" cy="161.3" r=".2"/>
<circle cx="151.2" cy="161.3" r=".2"/>
<circle cx="135.9" cy="191.8" r=".2"/>
<circle cx="151.2" cy="191.8" r=".2"/>
<circle cx="97.8" cy="207.1" r=".2"/>
<circle cx="113.1" cy="207.1" r=".2"/>
<circle cx="97.8" cy="237.5" r=".2"/>
<circle cx="113.1" cy="237.5" r=".2"/>
<circle cx="135.9" cy="222.3" r=".2"/>
<circle cx="151.2" cy="222.3" r=".2"/>
<circle cx="135.9" cy="252.8" r=".2"/>
<circle cx="151.2" cy="252.8" r=".2"/>
<circle cx="97.8" cy="268" r=".2"/>
<circle cx="113.1" cy="268" r=".2"/>
<circle cx="97.8" cy="298.5" r=".2"/>
<circle cx="113.1" cy="298.5" r=".2"/>
<circle cx="135.9" cy="283.3" r=".2"/>
<circle cx="151.2" cy="283.3" r=".2"/>
<circle cx="97.8" cy="329" r=".2"/>
<circle cx="113.1" cy="329" r=".2"/>
</g>
<g fill="#000" stroke="#000" stroke-width=".4">
<circle cx="379.7" cy="39.4" r=".5"/>
<circle cx="400.1" cy="39.4" r=".5"/>
<circle cx="405.1" cy="39.4" r=".5"/>
<circle cx="95.3" cy="47" r=".5"/>
<circle cx="191.8" cy="54.7" r=".5"/>
<circle cx="209.6" cy="77.5" r=".5"/>
<circle cx="212.1" cy="72.4" r=".5"/>
<circle cx="428" cy="64.8" r=".5"/>
<circle cx="433.1" cy="69.9" r=".5"/>
<circle cx="209.6" cy="95.3" r=".5"/>
<circle cx="212.1" cy="90.2" r=".5"/>
<circle cx="425.5" cy="82.6" r=".5"/>
<circle cx="95.3" cy="102.9" r=".5"/>
<circle cx="209.6" cy="113.1" r=".5"/>
<circle cx="212.1" cy="108" r=".5"/>
<circle cx="425.5" cy="118.2" r=".5"/>
<circle cx="428" cy="100.4" r=".5"/>
<circle cx="433.1" cy="105.5" r=".5"/>
<circle cx="209.6" cy="130.9" r=".5"/>
<circle cx="212.1" cy="125.8" r=".5"/>
<circle cx="428" cy="135.9" r=".5"/>
<circle cx="209.6" cy="148.6" r=".5"/>
<circle cx="212.1" cy="143.6" r=".5"/>
<circle cx="425.5" cy="153.7" r=".5"/>
<circle cx="433.1" cy="141" r=".5"/>
<circle cx="209.6" cy="166.4" r=".5"/>
<circle cx="212.1" cy="179.1" r=".5"/>
<circle cx="212.1" cy="161.3" r=".5"/>
<circle cx="428" cy="171.5" r=".5"/>
<circle cx="433.1" cy="176.6" r=".5"/>
<circle cx="209.6" cy="184.2" r=".5"/>
<circle cx="425.5" cy="189.3" r=".5"/>
<circle cx="428" cy="207.1" r=".5"/>
<circle cx="433.1" cy="212.1" r=".5"/>
<circle cx="425.5" cy="224.8" r=".5"/>
<circle cx="428" cy="242.6" r=".5"/>
<circle cx="433.1" cy="247.7" r=".5"/>
<circle cx="425.5" cy="260.4" r=".5"/>
<circle cx="428" cy="278.2" r=".5"/>
<circle cx="425.5" cy="296" r=".5"/>
<circle cx="433.1" cy="283.3" r=".5"/>
<circle cx="433.1" cy="318.8" r=".5"/>
</g>
<g fill="none" stroke="#000" stroke-width=".24">
<path d="M59.1 73.8h7M59.1 91.6h7M59.1 106.8h7M59.1 137.3h7M59.1 122h7M59.1 152.5h7M57.9 167.8h8.2M58.1 198.2h8M59.1 183h7M59.1 213.5h7M57.9 228.7h8.2M59.1 244h7"/>
<path d="M59.1 274.4h7"/>
</g>
<g font-size="4">
<text x="448.4" y="365.1">Thomson EFGJ03L</text>
<text x="509.3" y="365.1">30/09/2022</text>
<text x="511.9" y="375.2">3/12</text>
</g>
<g font-size="3.4">
<text x="356.7" y="33.5">R3B</text>
<text x="387.2" y="34.8">R2B</text>
<text x="82.4" y="42.4">W16</text>
<text x="102.7" y="42.4">W17</text>
<text x="412.6" y="45">R2A</text>
<text x="178.9" y="50.1">X16</text>
<text x="199.2" y="50.1">X17</text>
<text x="387.2" y="50.1">R3A</text>
<text x="148.8" y="64">W18</text>
<text x="412.6" y="65.3">S2A</text>
<text x="440.5" y="61.4">S3</text>
<text x="468.5" y="62.8">S1</text>
<text x="79.9" y="70.4">Z24</text>
<text x="219.6" y="70.4">X18</text>
<text x="245" y="70.4">X19</text>
<text x="262.7" y="70.4">X20</text>
<text x="110.7" y="79.3">W19</text>
<text x="440.5" y="79.3">S2B</text>
<text x="468.5" y="80.5">S0</text>
<text x="79.9" y="88.2">Z6</text>
<text x="219.6" y="88.2">X21</text>
<text x="245" y="88.2">X22</text>
<text x="262.7" y="88.2">X23</text>
<text x="148.8" y="94.5">W21</text>
<text x="412.6" y="100.9">T2A</text>
<text x="440.5" y="97">T3</text>
<text x="468.5" y="98.3">T1</text>
<text x="79.9" y="103.4">Z27</text>
<text x="219.6" y="105.9">X24</text>
<text x="245" y="105.9">X25</text>
<text x="262.7" y="105.9">X26</text>
<text x="110.7" y="109.7">W22</text>
<text x="79.9" y="118.6">Z7</text>
<text x="440.5" y="114.8">T2</text>
<text x="468.5" y="116.1">T0</text>
<text x="148.8" y="124.9">W24</text>
<text x="219.6" y="123.7">X27</text>
<text x="245" y="123.7">X28</text>
<text x="262.7" y="123.7">X29</text>
<text x="79.9" y="133.9">Z30</text>
<text x="440.5" y="132.6">U3</text>
<text x="468.5" y="133.9">U0</text>
<text x="110.7" y="140.2">W25</text>
<text x="219.6" y="141.5">X30</text>
<text x="245" y="141.5">X31</text>
<text x="262.7" y="141.5">X32</text>
<text x="79.9" y="149.1">Z9</text>
<text x="148.8" y="155.5">W27</text>
<text x="440.5" y="150.3">U2</text>
<text x="468.5" y="151.7">U1</text>
<text x="219.6" y="159.3">X33</text>
<text x="245" y="159.3">X34</text>
<text x="262.7" y="159.3">X35</text>
<text x="79.9" y="164.4">Z33</text>
<text x="110.7" y="170.7">W28</text>
<text x="440.5" y="168.2">V3</text>
<text x="468.5" y="169.4">V0</text>
<text x="79.9" y="179.6">Z12</text>
<text x="219.6" y="177.1">X36</text>
<text x="245" y="177.1">X37</text>
<text x="262.7" y="177.1">X38</text>
<text x="148.8" y="185.9">W30</text>
<text x="440.5" y="185.9">V2</text>
<text x="468.5" y="187.2">V1</text>
<text x="79.9" y="194.8">Z36</text>
<text x="219.6" y="194.8">X39</text>
<text x="245" y="194.8">X40</text>
<text x="262.7" y="194.8">X41</text>
<text x="110.7" y="201.2">W31</text>
<text x="440.5" y="203.7">W3</text>
<text x="468.5" y="205">W0</text>
<text x="79.9" y="210.1">Z15</text>
<text x="148.8" y="216.4">W33</text>
<text x="440.5" y="221.5">W2</text>
<text x="79.9" y="225.3">Z39</text>
<text x="468.5" y="222.8">W1</text>
<text x="110.7" y="231.7">W34</text>
<text x="440.5" y="239.3">X3</text>
<text x="79.9" y="240.6">Z18</text>
<text x="468.5" y="240.6">X0</text>
<text x="148.8" y="246.9">W36</text>
<text x="440.5" y="257.1">X2</text>
<text x="110.7" y="262.1">W37</text>
<text x="468.5" y="258.3">X1</text>
<text x="79.9" y="271">Z21</text>
<text x="440.5" y="274.8">Y3</text>
<text x="148.8" y="277.4">W39</text>
<text x="412.6" y="278.7">Y2A</text>
<text x="468.5" y="276.1">Y0</text>
<text x="110.7" y="292.6">W40</text>
<text x="440.5" y="292.6">Y2B</text>
<text x="468.5" y="293.9">Y1</text>
<text x="440.5" y="310.4">Z3</text>
<text x="468.5" y="311.7">Z0</text>
<text x="412.6" y="314.2">Z2A</text>
<text x="110.7" y="323.1">W42</text>
<text x="143.4" y="325.6">X42</text>
<text x="171.3" y="326.9">X43</text>
<text x="440.5" y="328.2">Z2B</text>
<text x="468.5" y="329.5">Z1</text>
</g>
<g font-size="2.8">
<text x="32" y="4.7">A</text>
<text x="84" y="4.7">B</text>
<text x="136.4" y="4.7">C</text>
<text x="188.7" y="4.7">D</text>
<text x="241.1" y="4.7">E</text>
<text x="293.4" y="4.7">F</text>
<text x="345.6" y="4.7">G</text>
<text x="397.9" y="4.7">H</text>
<text x="450.5" y="4.7">J</text>
<text x="502.6" y="4.7">K</text>
<text x="3.2" y="25.8">0</text>
<text x="531.5" y="25.8">0</text>
<text x="3.2" y="62.8">1</text>
<text x="531.5" y="62.8">1</text>
<text x="3.2" y="100">2</text>
<text x="531.5" y="100">2</text>
<text x="3.2" y="136.8">3</text>
<text x="531.5" y="137">3</text>
<text x="3.2" y="173.9">4</text>
<text x="531.5" y="174.1">4</text>
<text x="3.2" y="211.7">5</text>
<text x="531.5" y="211.2">5</text>
<text x="3.2" y="248.3">6</text>
<text x="531.5" y="248.3">6</text>
<text x="3.2" y="284.9">7</text>
<text x="531.5" y="285.6">7</text>
<text x="3.2" y="322.5">8</text>
<text x="531.5" y="322.7">8</text>
<text x="3.2" y="359.6">9</text>
<text x="531.5" y="359.6">9</text>
<text x="31.5" y="380.6">A</text>
<text x="84" y="380.6">B</text>
<text x="136.4" y="380.6">C</text>
<text x="188.7" y="380.6">D</text>
<text x="241.3" y="380.6">E</text>
<text x="293.4" y="380.6">F</text>
<text x="345.6" y="380.6">G</text>
<text x="397.9" y="380.6">H</text>
<text x="450.5" y="380.6">J</text>
<text x="502.9" y="380.6">K</text>
</g>
<g font-size="2.4">
<text x="335" y="37.5">PIN_RW</text>
<text x="64.8" y="47.7">D25</text>
<text x="122" y="47.7">W17</text>
<text x="334.2" y="42.7">DECODE</text>
<text x="356.7" y="46.6">NAND_2</text>
<text x="387.2" y="45.3">INV</text>
<text x="82.4" y="52.9">INV</text>
<text x="102.7" y="52.9">INV</text>
<text x="104.2" y="57.9">W16</text>
<text x="161.4" y="55.4">D16</text>
<text x="412.6" y="55.4">INV</text>
<text x="132.2" y="62.9">T7</text>
<text x="178.9" y="60.6">INV</text>
<text x="199.2" y="60.6">INV</text>
<text x="387.2" y="60.6">INV</text>
<text x="125.3" y="70.6">W16</text>
<text x="142.9" y="70.5">T</text>
<text x="157.5" y="70.6">W17</text>
<text x="390.6" y="70.6">D0_OUT</text>
<text x="487.7" y="68.1">D0_OUT1</text>
<text x="59.1" y="75.6">PIN_A7</text>
<text x="282" y="75.6">PIN_MA0</text>
<text x="412.6" y="75.8">INV</text>
<text x="440.5" y="74.5">NAND_2</text>
<text x="468.5" y="73.3">INV</text>
<text x="79.9" y="80.8">INV</text>
<text x="142.9" y="80.9">B</text>
<text x="219.6" y="83.4">AOI2</text>
<text x="245" y="80.8">INV</text>
<text x="262.7" y="80.8">INV</text>
<text x="87.2" y="85.8">W17</text>
<text x="104.8" y="85.7">T</text>
<text x="119.4" y="85.8">W16</text>
<text x="131.1" y="88.4">TL0</text>
<text x="148.8" y="87.2">TL2</text>
<text x="487.7" y="85.8">D0_OUT2</text>
<text x="59.1" y="93.5">PIN_A0</text>
<text x="132.2" y="93.5">T8</text>
<text x="282" y="93.5">PIN_MA1</text>
<text x="440.5" y="92.3">NOR_2</text>
<text x="468.5" y="91">INV</text>
<text x="79.9" y="98.7">INV</text>
<text x="104.8" y="96.2">B</text>
<text x="125.3" y="101">W16</text>
<text x="142.9" y="101">T</text>
<text x="157.5" y="101">W17</text>
<text x="219.6" y="101.2">AOI2</text>
<text x="245" y="98.7">INV</text>
<text x="262.7" y="98.7">INV</text>
<text x="104.2" y="106.2">PIN_A0</text>
<text x="110.7" y="102.4">TL2</text>
<text x="390.6" y="106.2">D1_OUT</text>
<text x="487.7" y="103.6">D1_OUT1</text>
<text x="59.1" y="108.7">PIN_A8</text>
<text x="79.9" y="113.9">INV</text>
<text x="142.9" y="111.4">B</text>
<text x="282" y="111.2">PIN_MA2</text>
<text x="412.6" y="111.4">INV</text>
<text x="440.5" y="110.1">NAND_2</text>
<text x="471" y="111.4">INV</text>
<text x="87.2" y="116.3">W17</text>
<text x="104.8" y="116.3">T</text>
<text x="119.4" y="116.3">W16</text>
<text x="131.1" y="118.9">TL1</text>
<text x="148.8" y="117.7">TL2</text>
<text x="219.6" y="119">AOI2</text>
<text x="245" y="116.4">INV</text>
<text x="262.7" y="116.4">INV</text>
<text x="59.1" y="123.9">PIN_A1</text>
<text x="132.2" y="123.9">T9</text>
<text x="487.7" y="121.4">D1_OUT2</text>
<text x="79.9" y="129.1">INV</text>
<text x="104.8" y="126.7">B</text>
<text x="125.3" y="131.6">W16</text>
<text x="142.9" y="131.5">T</text>
<text x="157.5" y="131.6">W17</text>
<text x="282" y="129">PIN_MA3</text>
<text x="440.5" y="127.8">NOR_2</text>
<text x="468.5" y="126.6">INV</text>
<text x="110.7" y="133">TL2</text>
<text x="219.6" y="136.8">AOI2</text>
<text x="245" y="134.2">INV</text>
<text x="262.7" y="134.2">INV</text>
<text x="59.1" y="139.2">PIN_A9</text>
<text x="142.9" y="141.8">B</text>
<text x="408.4" y="141.7">D2_OUT</text>
<text x="487.7" y="139.2">D2_OUT1</text>
<text x="79.9" y="144.4">INV</text>
<text x="87.2" y="146.8">W17</text>
<text x="104.8" y="146.7">T</text>
<text x="119.4" y="146.8">W16</text>
<text x="131.1" y="149.3">TL2</text>
<text x="148.8" y="148.2">TL2</text>
<text x="282" y="146.8">PIN_MA4</text>
<text x="440.5" y="145.7">NAND_2</text>
<text x="471" y="146.9">INV</text>
<text x="59.1" y="154.4">PIN_A2</text>
<text x="131.1" y="154.4">T10</text>
<text x="219.6" y="154.5">AOI2</text>
<text x="245" y="152">INV</text>
<text x="262.7" y="152">INV</text>
<text x="79.9" y="159.6">INV</text>
<text x="104.8" y="157.1">B</text>
<text x="142.9" y="162">T</text>
<text x="487.7" y="157">D2_OUT2</text>
<text x="110.7" y="163.4">TL2</text>
<text x="125.3" y="162">W16</text>
<text x="157.5" y="162">W17</text>
<text x="282" y="164.6">PIN_MA5</text>
<text x="440.5" y="163.4">NOR_2</text>
<text x="468.5" y="162.2">INV</text>
<text x="57.9" y="169.7">PIN_A10</text>
<text x="142.9" y="172.4">B</text>
<text x="219.6" y="172.3">AOI2</text>
<text x="245" y="169.8">INV</text>
<text x="262.7" y="169.8">INV</text>
<text x="79.9" y="174.9">INV</text>
<text x="87.2" y="177.3">W17</text>
<text x="104.8" y="177.2">T</text>
<text x="119.4" y="177.3">W16</text>
<text x="132.2" y="179.8">T3</text>
<text x="148.8" y="178.7">TL2</text>
<text x="408.4" y="177.3">D3_OUT</text>
<text x="487.7" y="174.7">D3_OUT1</text>
<text x="59.1" y="184.9">PIN_A3</text>
<text x="131.2" y="184.9">T11</text>
<text x="282" y="182.4">PIN_MA6</text>
<text x="440.5" y="181.2">NAND_2</text>
<text x="471" y="182.5">INV</text>
<text x="79.9" y="190.1">INV</text>
<text x="104.8" y="187.6">B</text>
<text x="219.6" y="190.1">AOI2</text>
<text x="245" y="187.6">INV</text>
<text x="262.7" y="187.6">INV</text>
<text x="110.7" y="193.9">TL2</text>
<text x="125.3" y="192.5">W16</text>
<text x="142.9" y="192.5">T</text>
<text x="157.5" y="192.5">W17</text>
<text x="468.5" y="197.7">INV</text>
<text x="487.7" y="192.5">D3_OUT2</text>
<text x="58.1" y="200.1">PIN_A11</text>
<text x="142.9" y="202.8">B</text>
<text x="282" y="200.1">PIN_MA7</text>
<text x="440.5" y="199">NOR_2</text>
<text x="79.9" y="205.4">INV</text>
<text x="87.2" y="207.8">W17</text>
<text x="104.8" y="207.7">T</text>
<text x="119.4" y="207.8">W16</text>
<text x="148.8" y="209.2">TL2</text>
<text x="219.6" y="207.9">AOI2</text>
<text x="245" y="205.4">INV</text>
<text x="262.7" y="205.4">INV</text>
<text x="59.1" y="215.4">PIN_A4</text>
<text x="131.1" y="215.4">T12</text>
<text x="132.2" y="210.3">T4</text>
<text x="408.4" y="212.8">D4_OUT</text>
<text x="487.7" y="210.3">D4_OUT1</text>
<text x="79.9" y="220.6">INV</text>
<text x="104.8" y="218.1">B</text>
<text x="440.5" y="216.8">NAND_2</text>
<text x="471" y="218.1">INV</text>
<text x="110.7" y="224.4">TL2</text>
<text x="125.3" y="223">W16</text>
<text x="142.9" y="222.9">T</text>
<text x="157.5" y="223">W17</text>
<text x="57.9" y="230.6">PIN_A12</text>
<text x="142.9" y="233.3">B</text>
<text x="468.5" y="233.3">INV</text>
<text x="487.7" y="228.1">D4_OUT2</text>
<text x="79.9" y="235.8">INV</text>
<text x="87.2" y="238.2">W17</text>
<text x="104.8" y="238.2">T</text>
<text x="119.4" y="238.2">W16</text>
<text x="148.8" y="239.6">TL2</text>
<text x="440.5" y="234.6">NOR_2</text>
<text x="59.1" y="245.9">PIN_A5</text>
<text x="132.2" y="240.8">T5</text>
<text x="487.7" y="245.9">D5_OUT1</text>
<text x="79.9" y="251.1">INV</text>
<text x="104.8" y="248.6">B</text>
<text x="408.4" y="248.4">D5_OUT</text>
<text x="110.7" y="254.9">TL2</text>
<text x="125.3" y="253.5">W16</text>
<text x="142.9" y="253.4">T</text>
<text x="157.5" y="253.5">W17</text>
<text x="440.5" y="252.3">NAND_2</text>
<text x="471" y="253.6">INV</text>
<text x="90.2" y="261.1">C36</text>
<text x="142.9" y="263.8">B</text>
<text x="487.7" y="263.6">D5_OUT2</text>
<text x="87.2" y="268.7">W17</text>
<text x="104.8" y="268.7">T</text>
<text x="119.4" y="268.7">W16</text>
<text x="468.5" y="268.9">INV</text>
<text x="132.2" y="271.3">T6</text>
<text x="148.8" y="270.1">TL2</text>
<text x="440.5" y="270.1">NOR_2</text>
<text x="59.1" y="276.3">PIN_A6</text>
<text x="79.9" y="281.6">INV</text>
<text x="104.8" y="279.1">B</text>
<text x="487.7" y="281.4">D6_OUT1</text>
<text x="110.7" y="285.4">TL2</text>
<text x="125.3" y="284">W16</text>
<text x="142.9" y="283.9">T</text>
<text x="157.5" y="284">W17</text>
<text x="390.6" y="284">D6_OUT</text>
<text x="440.5" y="287.9">NAND_2</text>
<text x="85.9" y="291.6">PIN_A14</text>
<text x="412.6" y="289.2">INV</text>
<text x="471" y="289.2">INV</text>
<text x="87.2" y="299.2">W17</text>
<text x="104.8" y="299.1">T</text>
<text x="119.4" y="299.2">W16</text>
<text x="142.9" y="294.3">B</text>
<text x="487.7" y="299.2">D6_OUT2</text>
<text x="132.2" y="301.7">T7</text>
<text x="148.8" y="300.6">TL2</text>
<text x="440.5" y="305.7">NOR_2</text>
<text x="468.5" y="304.4">INV</text>
<text x="104.8" y="309.5">B</text>
<text x="90.5" y="317">Z24</text>
<text x="110.7" y="315.8">TL2</text>
<text x="487.7" y="317">D7_OUT1</text>
<text x="80.6" y="322.1">PIN_A15_BUF</text>
<text x="390.6" y="319.5">D7_OUT</text>
<text x="440.5" y="323.5">NAND_2</text>
<text x="87.2" y="329.7">W17</text>
<text x="104.8" y="329.6">T</text>
<text x="119.4" y="329.7">W16</text>
<text x="125.9" y="329.7">X16</text>
<text x="412.6" y="324.7">INV</text>
<text x="471" y="324.7">INV</text>
<text x="190.6" y="332.2">PIN6</text>
<text x="487.7" y="334.8">D7_OUT2</text>
<text x="104.8" y="340">B</text>
<text x="143.4" y="338.7">AND_2</text>
<text x="171.3" y="337.4">INV</text>
<text x="440.5" y="341.2">NOR_2</text>
<text x="468.5" y="340">INV</text>
<text x="87" y="347.5">PIN_A0</text>
<text x="110.7" y="346.3">TL2</text>
<text x="444.6" y="359.1">TITLE:</text>
<text x="508.1" y="359.1">DATE:</text>
<text x="508.1" y="369.2">PAGE:</text>
<text x="444.6" y="375.6">BY:</text>
<text x="452.2" y="375.6">Sean Gonsalves</text>
<text x="490.3" y="375.6">REV:</text>
<text x="497.9" y="375.6">A</text>
</g>
</svg>
